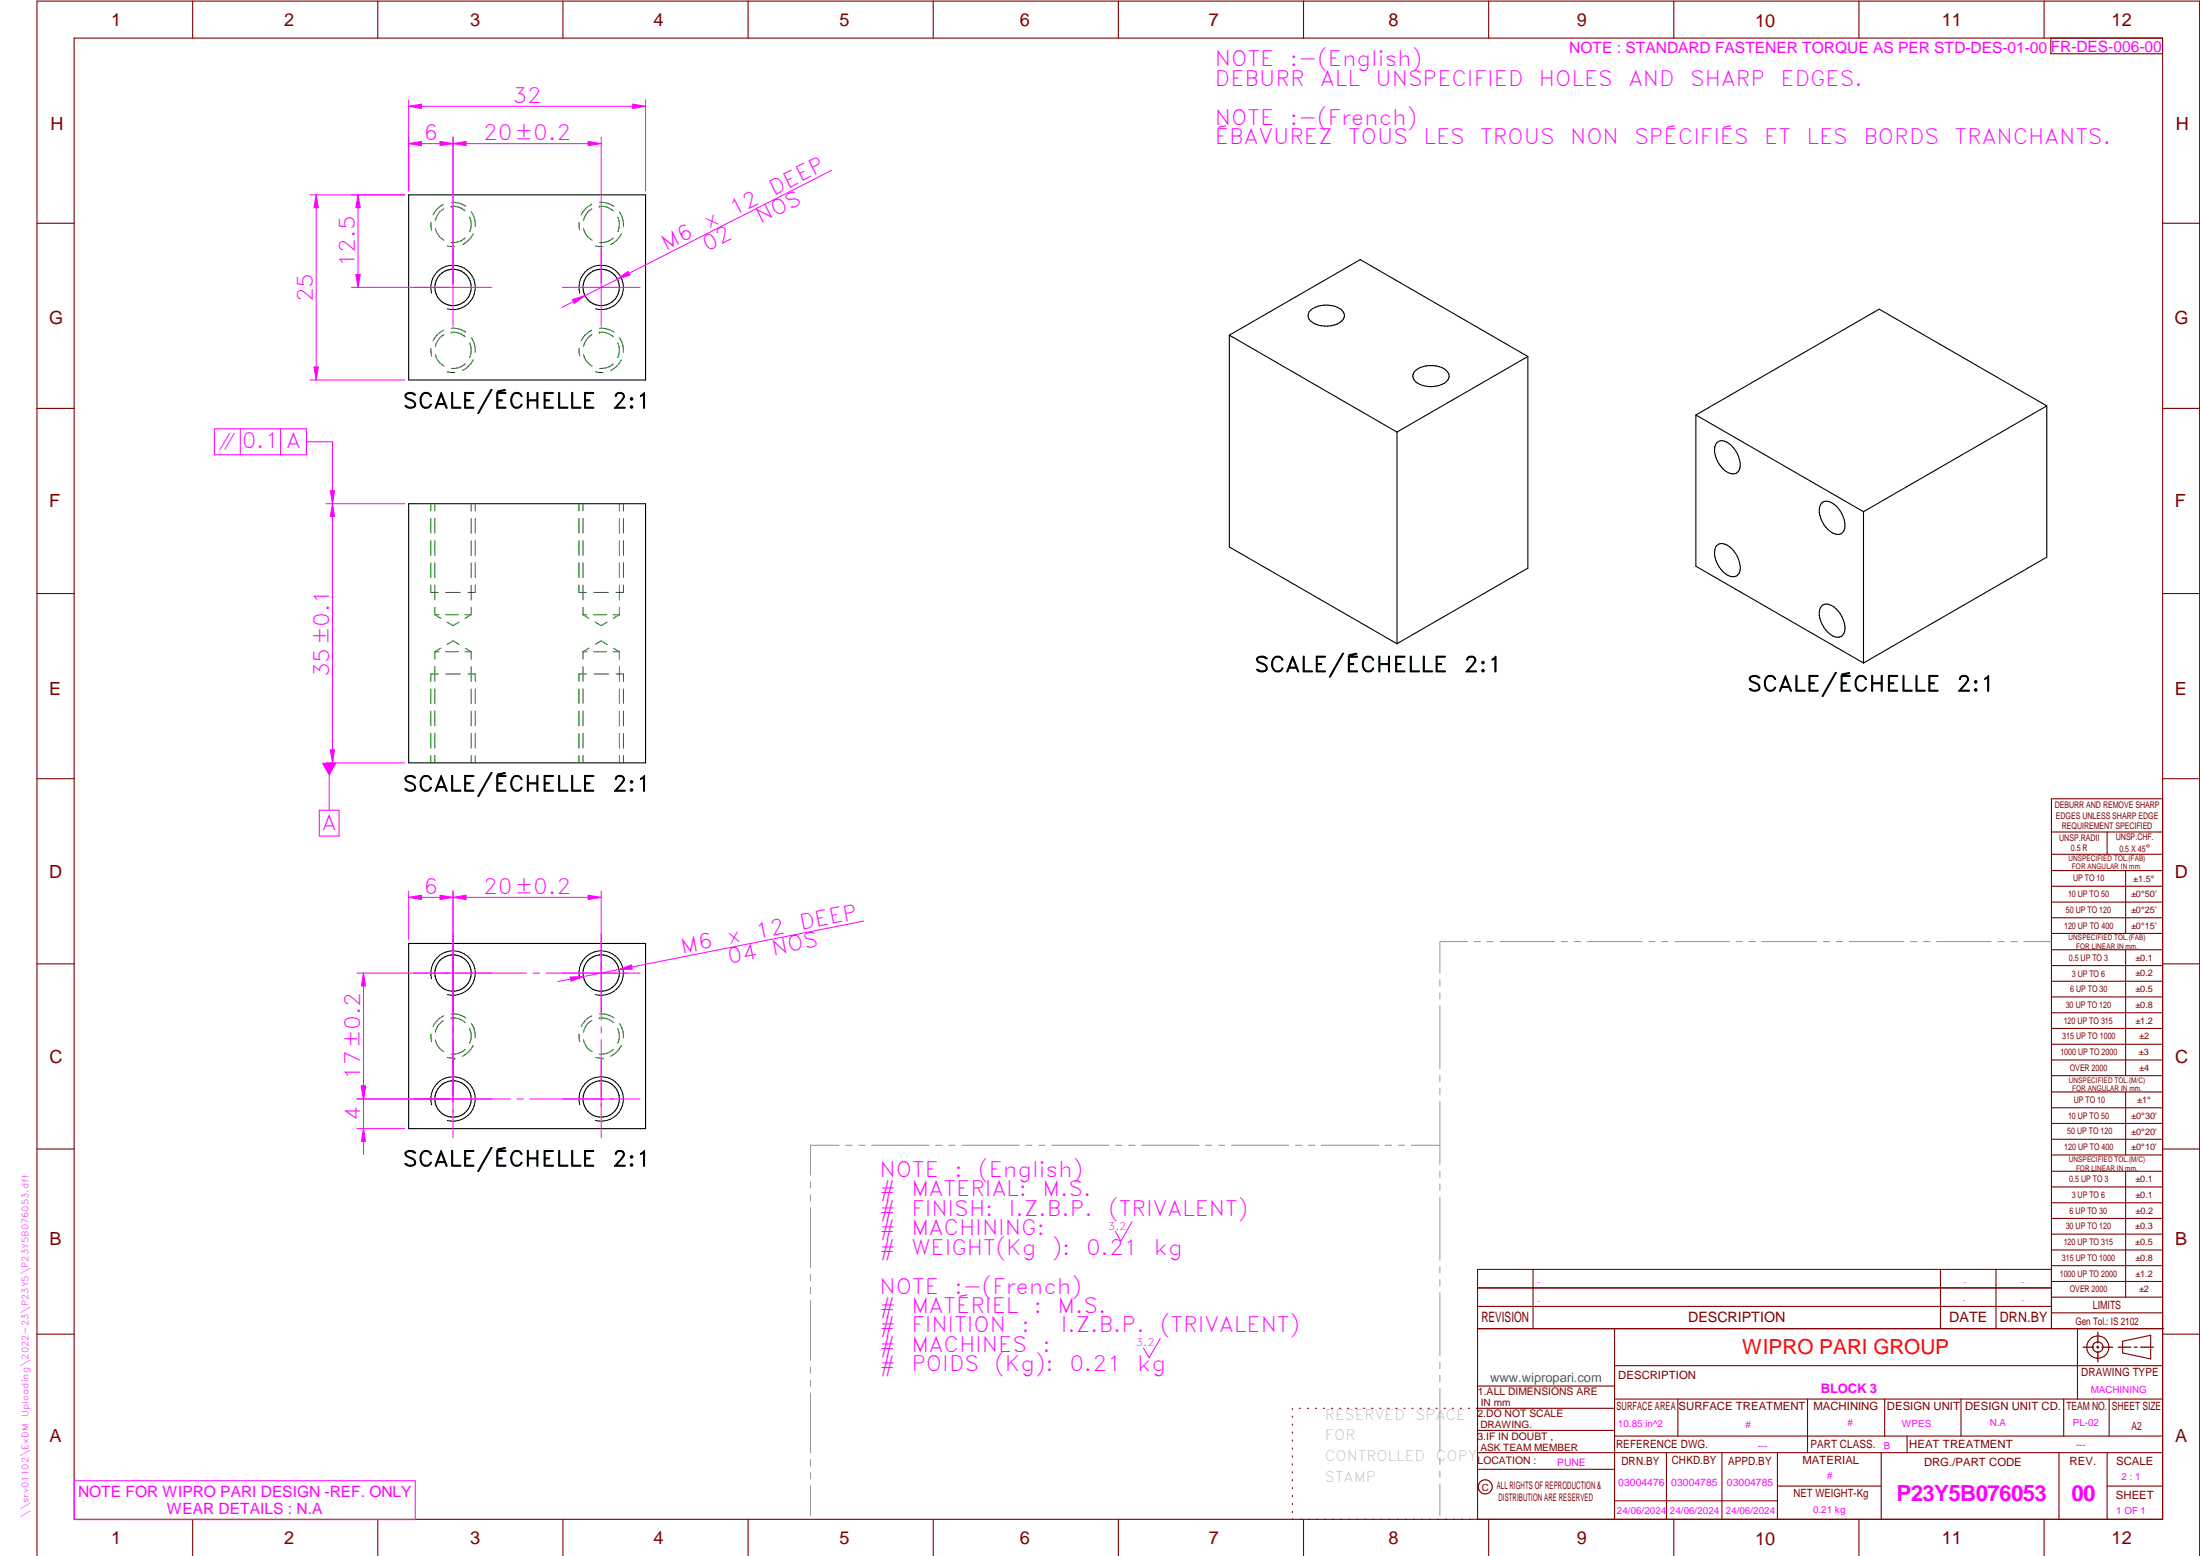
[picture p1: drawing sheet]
<svg xmlns="http://www.w3.org/2000/svg" width="594mm" height="420mm" viewBox="0 0 594 420" stroke-linecap="round" stroke-linejoin="round" font-family="sans-serif">
<g fill="none" stroke="#800000" stroke-width=".3">
<path d="M20 10.3h564v400h-564zM52 .3v10M102 .3v10M152 .3v10M202 .3v10M252 .3v10M302 .3v10M352 .3v10M402 .3v10M452 .3v10M502 .3v10M552 .3v10"/>
<path d="M553.8 10.3v4.2h30.2M10 60.3h10M584 60.3h10M10 110.3h10M584 110.3h10M10 160.3h10M584 160.3h10M10 210.3h10M584 215.7h-30v143.1M584 210.3h10M554 224.7h30M554 230.7h30"/>
<path d="M554 235.1h30M554 239.3h30M569 224.7v6M574 235.1v17M554 243.6h30M554 247.8h30M554 252.1h30M554 256.5h30M574 256.5v33.9M10 260.3h10M554 260.7h30M554 265h30"/>
<path d="M554 269.2h30M554 273.5h30M554 277.7h30M584 260.3h10M554 282h30M554 286.2h30M554 290.4h30M554 294.9h30M554 299.1h30M574 294.9v17M10 310.3h10M554 303.4h30"/>
<path d="M554 307.6h30M554 311.9h30M554 316.3h30M574 316.3v34M584 310.3h10M554 320.5h30M554 324.8h30M554 329h30M554 333.2h30M554 337.5h30M399 358.8h185.2M399 352.8h155"/>
<path d="M399 347.8h155M414 342.8v16M436 358.8v51.5M524 342.8v16M539 342.8v16M554 341.8h30M554 346h30M554 350.3h30M554 354.5h30M554 342.8h-155v67.5M561 358.8v19M10 360.3h10"/>
<path d="M399 374.3h37M436 377.8h148M453.1 377.8v10M488.1 377.8v14.5M508.9 377.8v10M529.5 377.8v10M557.3 377.8v10M569.5 377.8v10M573.2 362.2l7.6-1.6v6.3l-7.6-1.6zM584 368.8h-148M584 360.3h10M349 380.3v.3"/>
<path d="M349 382.4v.3M349 384.6v.3M349 386.7v.3M349 388.8v.3M349 391v.3M349 393.1v.3M349 395.3v.3M349 397.4v.3M349 399.5v.3M350.9 380.3h.2M353.1 380.3h.2M355.2 380.3h.3"/>
<path d="M357.4 380.3h.3M359.6 380.3h.3M361.7 380.3h.3M363.9 380.3h.3M366.1 380.3h.3M368.3 380.3h.2M370.4 380.3h.3M372.6 380.3h.3M374.8 380.3h.3M376.9 380.3h.4M379.1 380.3h.3M381.3 380.3h.3"/>
<path d="M383.4 380.3h.4M385.6 380.3h.3M387.8 380.3h.3M390 380.3h.3M392.2 380.3h.3M394.3 380.3h.3M396.5 380.3h.3M398.7 380.3h37.3M399 396.7h37M399 392.3h185M399 386.2h37M436 387.8h148"/>
<path d="M450 392.3v18M465 392.3v18M480 392.3v18M508 392.3v18M515 387.8v4.5M556 392.3v18M569 392.3v18M52 410.3v9.7M102 410.3v9.7M152 410.3v9.7M202 410.3v9.7M252 410.3v9.7"/>
<path d="M302 410.3v9.7M349 401.7v.3M349 403.8v.4M349 406v.3M349 408.1v.3M352 410.3v9.7M402 410.3v9.7M436 405.3h44M452 410.3v9.7M480 401.3h28M502 410.3v9.7M552 410.3v9.7"/>
<path d="M569 401.3h15M10 420v-419.7h584v419.7"/>
<circle cx="566.5" cy="363.7" r="1.39"/>
<circle cx="566.5" cy="363.8" r="3"/>
<circle cx="401.1" cy="401.5" r="1.9"/>
</g>
<g fill="none" stroke="#f0f" stroke-width=".27">
<path d="M110.4 38.8l3.4-.6v1.1zM110.4 37v14.6M122.3 37v51.1M111.8 77.6h21M151.8 77.6h21M162.3 67.1v21M122.3 252.3v23.1M162.3 252.3v23.2M111.8 262.8h30.4M122.3 277.2v1.7M144 262.8h1.7M147.5 262.8h25.3"/>
<path d="M162.3 277.2v1.7M111.8 296.8h26M122.3 280.7v26.6M139.6 296.8h1.7M162.3 280.8v26.5M172.8 296.8h-29.7M305.7 329.9l-3 5.2-1.5-2.6M313.3 361.4l-3 5.2-1.5-2.6M20.1 399.8h92v10.5h-92z"/>
</g>
<g fill="none" stroke="#949494" stroke-width=".27">
<path d="M396.2 254.3h-7.4v8.5M398.1 254.3h1.6M401.5 254.3h1.8M405 254.3h14.8M421.6 254.3h1.7M425.1 254.3h1.7M428.6 254.3h14.8M445.2 254.3h1.7M448.7 254.3h1.7M452.2 254.3h14.8M468.8 254.3h1.7M472.3 254.3h1.7"/>
<path d="M475.8 254.3h14.8M492.4 254.3h1.7M495.8 254.3h1.8M499.4 254.3h14.7M516 254.3h1.6M519.4 254.3h1.8M522.9 254.3h14.8M539.5 254.3h1.7M543 254.3h1.7M546.5 254.3h7.4M388.8 264.5v1.8M388.8 268.1v1.6"/>
<path d="M388.8 271.6v17M388.8 290.4v1.7M388.8 293.9v1.7M388.8 297.4v17M218.9 319.2v1.6M226.6 309.2h-7.7v8.1M228.4 309.2h1.7M231.9 309.2h1.7M235.4 309.2h15.5M252.7 309.2h1.7M256.2 309.2h1.7M259.7 309.2h15.5"/>
<path d="M277 309.2h1.7M280.5 309.2h1.7M284 309.2h15.5M301.2 309.2h1.8M304.8 309.2h1.7M308.3 309.2h15.5M325.5 309.2h1.7M329.1 309.2h1.6M332.6 309.2h15.4M349.8 309.2h1.7M353.3 309.2h1.7M356.8 309.2h15.5"/>
<path d="M374.1 309.2h1.7M377.6 309.2h1.7M381.1 309.2h7.7M388.8 316.2v1.7M388.8 319.7v1.7M218.9 322.6v1.8M218.9 326.1v16.2M388.8 323.2v17.1M218.9 344.1v1.8M218.9 347.6v1.7M218.9 351.2v16.1M388.8 342.1v1.6"/>
<path d="M388.8 345.6v1.7M388.8 349v17.1M218.9 369.1v1.7M218.9 372.6v1.8M218.9 376.1v16.2M388.8 367.9v1.7M388.8 371.4v1.7M388.8 374.9v17M218.9 394.1v1.8M218.9 397.6v1.7M388.8 393.7v1.7M388.8 397.2v1.7"/>
<path d="M218.9 401.2v8.1M388.8 400.7v8.6"/>
</g>
<path d="M566.5 359.7v3M562.5 363.8h2.9M566.1 363.8h.7M566.5 363.4v.7M566.5 364.9v2.8M567.6 363.8h2.9M572 363.8h3.4M576.3 363.8h.8M578 363.8h3.5" fill="none" stroke="#800000" stroke-width=".34"/>
<g fill="none" stroke="#000" stroke-width=".3">
<path d="M110.4 52.6h63.9v50h-63.9zM332 90.5v57.2l45.2 26.1M332 90.5l45.2 26.2M332 90.5l35.3-20.4 45.3 26.2M353.9 83.7a6.8 6.8 0 0 1 8.8 .5 2.01 2.01 0 0 1-.9 2.9 7 7 0 0 1-8.3-.9 1.89 1.89 0 0 1 .4-2.5zM412.6 96.3v57.1l-35.4 20.4M412.6 96.3l-35.4 20.4M377.2 116.7v57.1M382.2 100.1a6.8 6.8 0 0 1 8.8 .4 2.18 2.18 0 0 1-1.6 3.3 6.8 6.8 0 0 1-7.6-1.2 1.81 1.81 0 0 1 .4-2.5zM458 112.1v40.8l45.2 26.1M458 112.1l45.2 26.1M463.6 119.6a2.36 2.36 0 0 1 3.3 .2 7.4 7.4 0 0 1 3 6.6 2 2 0 0 1-3.3 1.2 7 7 0 0 1-3.4-7.5z"/>
<path d="M552.7 109.6l-45.3-26.1-49.4 28.6M552.7 109.6v40.9l-49.5 28.5M552.7 109.6l-49.5 28.6M110.4 136h63.9v70h-63.9zM491.9 135.9a2.43 2.43 0 0 1 3.3 .2 6.9 6.9 0 0 1 2.7 7.2 2.06 2.06 0 0 1-3 .6 7.5 7.5 0 0 1-3.5-7zM503.2 138.2v40.8M463.6 147.3a2.42 2.42 0 0 1 3.3 .3 6.9 6.9 0 0 1 2.7 7.1 2.23 2.23 0 0 1-3.6 .2 6.9 6.9 0 0 1-2.8-7.1zM491.9 163.7a2.47 2.47 0 0 1 3.3 .2 7.5 7.5 0 0 1 2.9 6.6 2.04 2.04 0 0 1-3.2 1.2 7.5 7.5 0 0 1-3.5-7zM110.4 254.8h63.9v50h-63.9z"/>
<circle cx="122.3" cy="77.6" r="4.9"/>
<circle cx="162.3" cy="77.6" r="4.9"/>
<circle cx="122.3" cy="262.8" r="4.9"/>
<circle cx="162.3" cy="262.7" r="4.9"/>
<circle cx="122.3" cy="296.8" r="4.9"/>
<circle cx="162.3" cy="296.7" r="4.9"/>
</g>
<g fill="none" stroke="#008000" stroke-width=".27">
<path d="M119.8 55.2a5.6 5.6 0 0 0-2.9 2.8M119.8 56.4a4.5 4.5 0 0 0-2.2 3.2M121.8 55.7h.1M121.9 54.7a5.9 5.9 0 0 1 3.9 1M121.9 55.7a4.9 4.9 0 0 1 3.7 1.2M126.8 58.6a4.8 4.8 0 0 1 0 4M127.2 57.2a5.4 5.4 0 0 1 1.1 3.9M159.8 55.2a5.6 5.6 0 0 0-2.9 2.8M159.8 56.4a4.5 4.5 0 0 0-2.2 3.2M161.8 55.7h.1M161.9 54.7a5.9 5.9 0 0 1 3.9 1M161.9 55.7a4.9 4.9 0 0 1 3.7 1.2"/>
<path d="M166.8 58.6a4.8 4.8 0 0 1 0 4M167.3 57.2a6 6 0 0 1 1 3.9M116.4 60.1l.1 2M117.6 61.7a4.6 4.6 0 0 0 2.3 3.2M120.8 66.4l2 .2M125.6 64.3a4.5 4.5 0 0 1-3.7 1.2M127.8 63.2a6 6 0 0 1-2.9 2.8M156.4 60.1l.1 2M157.6 61.7a4.6 4.6 0 0 0 2.3 3.2M160.8 66.4l2 .2M165.6 64.3a4.5 4.5 0 0 1-3.7 1.2M167.8 63.2a6 6 0 0 1-2.9 2.8"/>
<path d="M116.4 94.1l.1 2M117.6 95.7a4.6 4.6 0 0 0 2.3 3.1M119.8 89.2a5.6 5.6 0 0 0-2.9 2.8M119.8 90.4a4.8 4.8 0 0 0-2.2 3.2M121.8 89.7h.1M121.9 88.6a5.9 5.9 0 0 1 3.9 1.1M121.9 89.7a4.9 4.9 0 0 1 3.7 1.2M125.6 98.3a4.5 4.5 0 0 1-3.7 1.2M126.8 92.6a4.8 4.8 0 0 1 0 4M127.2 91.2a5.1 5.1 0 0 1 1.1 3.9M127.8 97.2a5.5 5.5 0 0 1-2.9 2.8M156.4 94.1l.1 2"/>
<path d="M157.6 95.7a4.6 4.6 0 0 0 2.3 3.1M159.8 89.2a5.6 5.6 0 0 0-2.9 2.8M159.8 90.4a4.8 4.8 0 0 0-2.2 3.2M161.8 89.7h.1M161.9 88.6a5.9 5.9 0 0 1 3.9 1.1M161.9 89.7a4.9 4.9 0 0 1 3.7 1.2M165.6 98.3a4.5 4.5 0 0 1-3.7 1.2M166.8 92.6a4.8 4.8 0 0 1 0 4M167.3 91.2a5.7 5.7 0 0 1 1 3.9M167.8 97.2a5.5 5.5 0 0 1-2.9 2.8M120.8 100.4l2 .2M160.8 100.4l2 .2"/>
<path d="M116.3 136v2M116.3 140v3.9M117.4 136v2M117.4 140v3.9M127.2 136v2M128.3 136v2M128.3 140v3.9M156.3 136v2M156.3 140v3.9M157.4 136v2M157.4 140v3.9M167.3 136v2"/>
<path d="M168.4 136v2M168.4 140v3.9M116.3 146v3.9M116.3 152v4M116.3 158v2h2M117.4 146v3.9M117.4 152v4M117.4 158v4M120.3 160h4M127.2 140v4M127.2 146v4M127.2 152v4"/>
<path d="M127.2 158v4M128.3 146v3.9M128.3 152v4M128.3 158v2h-1.9M156.3 158v2h2M156.3 146v3.9M156.3 152v4M157.4 146v3.9M157.4 152v4M157.4 158v4M160.4 160h3.9M167.3 140v4"/>
<path d="M167.3 146v4M167.3 152v4M167.3 158v4M168.4 158v2h-2.1M168.4 146v3.9M168.4 152v4M117.4 164v2M117.4 176v2M117.4 166h1.1M117.4 176h1.1M117.4 166l1.6 1M119.1 175l-1.7 1"/>
<path d="M120.3 166h3.5M120.3 176h3.5M120.7 168l1.6 1 1.6-1M120.7 174l1.6-.9 1.7 .9M125.6 166h1.6M125.6 176h1.6M125.6 175l1.6 1M127.2 164v2M127.2 176v2M127.2 166l-1.6 1M157.4 164v2M157.4 166l1.6 1"/>
<path d="M157.4 166h1.1M157.4 176h1.1M157.4 176v2M159 175l-1.6 1M160.3 166h3.4M160.3 176h3.4M160.7 168l1.6 1 1.7-1M160.7 174l1.6-.9 1.7 .9M165.6 166h1.7M165.6 176h1.7M165.6 175l1.7 1M167.3 164v2"/>
<path d="M167.3 166l-1.7 1M167.3 176v2M116.3 186.1v3.9M116.3 192v4M116.3 198v4M117.4 186v3.9M117.4 192v4M117.4 198v4M117.4 180v3.9M118.4 182h-2.1v2M120.4 182h3.9M126.4 182h1.9v2"/>
<path d="M127.2 186.1v3.9M127.2 192v4M127.2 198v4M127.2 180v4M128.3 186.1v3.9M128.3 192v4M128.3 198v4M156.3 186.1v3.9M156.3 192v4M156.3 198v4M157.4 186v3.9M157.4 192v4"/>
<path d="M157.4 198v4M157.4 180v3.9M158.3 182h-2v2M160.4 182h3.9M166.4 182h2v2M167.3 186.1v3.9M167.3 192v4M167.3 198v4M167.3 180v4M168.4 186.1v3.9M168.4 192v4M168.4 198v4"/>
<path d="M116.3 204v2M117.4 204v2M127.2 204v2M128.3 204v2M156.3 204v2M157.4 204v2M167.3 204v2M168.4 204v2M116.4 279.2l.1 2.1M119.8 274.3a5.5 5.5 0 0 0-2.9 2.9M119.8 275.5a4.5 4.5 0 0 0-2.2 3.2M121.8 274.9h.1"/>
<path d="M121.9 273.8a5.7 5.7 0 0 1 3.9 1.1M121.9 274.9a4.9 4.9 0 0 1 3.7 1.2M126.8 277.7a4.8 4.8 0 0 1 0 4M127.2 276.4a5.4 5.4 0 0 1 1.1 3.9M156.4 279.2l.1 2.1M159.8 274.3a5.5 5.5 0 0 0-2.9 2.9M159.8 275.5a4.5 4.5 0 0 0-2.2 3.2M161.8 274.9h.1M161.9 273.8a5.7 5.7 0 0 1 3.9 1.1M161.9 274.9a4.9 4.9 0 0 1 3.7 1.2M166.8 277.7a4.8 4.8 0 0 1 0 4M167.3 276.4a6 6 0 0 1 1 3.9"/>
<path d="M117.6 280.8a4.6 4.6 0 0 0 2.3 3.2M120.8 285.5l2 .3M122.8 285.8h.1M125.6 283.4a4.7 4.7 0 0 1-3.7 1.2M127.8 282.3a6 6 0 0 1-2.9 2.9M157.6 280.8a4.6 4.6 0 0 0 2.3 3.2M160.8 285.5l2 .2M162.8 285.7h.1M165.6 283.4a4.7 4.7 0 0 1-3.7 1.2M167.8 282.3a6 6 0 0 1-2.9 2.9"/>
</g>
<path d="M116.5 79.2a6 6 0 0 1 5.3-7.6 6 6 0 0 1 6.5 6.5 6 6 0 0 1-7.5 5.3M156.5 79.2a6 6 0 0 1 5.3-7.6 6 6 0 0 1 6.5 6.5 6 6 0 0 1-7.5 5.3M116.5 264.3a6 6 0 0 1 5.4-7.5 6 6 0 0 1 6.4 6.5 6 6 0 0 1-7.5 5.3M156.5 264.3a6 6 0 0 1 5.4-7.5 6 6 0 0 1 6.4 6.5 6 6 0 0 1-7.5 5.3M116.5 298.3a6 6 0 0 1 5.3-7.5 6 6 0 0 1 6.5 6.5 6 6 0 0 1-7.5 5.3M156.5 298.3a6 6 0 0 1 5.3-7.5 6 6 0 0 1 6.5 6.5 6 6 0 0 1-7.5 5.3" fill="none" stroke="#000" stroke-width=".27"/>
<path d="M110.4 38.8l3.4-.6v1.1z" fill="#f0f"/>
<path d="M118.8 38.2l3.5 .6-3.5 .5z" fill="none" stroke="#f0f" stroke-width=".27"/>
<path d="M118.8 38.2l3.5 .6-3.5 .5z" fill="#f0f"/>
<path d="M110.4 38.8h11.9M122.3 37v39.5M122.3 38.8l3.6-.6v1.1zM162.3 37v39.5" fill="none" stroke="#f0f" stroke-width=".27"/>
<path d="M122.3 38.8l3.6-.6v1.1z" fill="#f0f"/>
<path d="M158.8 38.2l3.5 .6-3.5 .5z" fill="none" stroke="#f0f" stroke-width=".27"/>
<path d="M158.8 38.2l3.5 .6-3.5 .5z" fill="#f0f"/>
<path d="M110.4 28.7l3.4-.6v1.2zM110.4 27v24.6M122.3 38.8h40M174.3 27v24.6" fill="none" stroke="#f0f" stroke-width=".27"/>
<path d="M110.4 28.7l3.4-.6v1.2z" fill="#f0f"/>
<path d="M170.9 28.1l3.4 .6-3.4 .6z" fill="none" stroke="#f0f" stroke-width=".27"/>
<path d="M170.9 28.1l3.4 .6-3.4 .6z" fill="#f0f"/>
<path d="M110.4 28.7h63.9M94.9 52.6h14.4M96.7 52.6l.6 3.5h-1.2zM94.9 77.6h26.4" fill="none" stroke="#f0f" stroke-width=".27"/>
<path d="M96.7 52.6l.6 3.5h-1.2z" fill="#f0f"/>
<path d="M96.1 74.1h1.2l-.6 3.5z" fill="none" stroke="#f0f" stroke-width=".27"/>
<path d="M96.1 74.1h1.2l-.6 3.5z" fill="#f0f"/>
<path d="M83.6 52.6h25.7M85.4 52.6l.6 3.5h-1.2zM96.7 52.6v25M83.6 102.6h25.7" fill="none" stroke="#f0f" stroke-width=".27"/>
<path d="M85.4 52.6l.6 3.5h-1.2z" fill="#f0f"/>
<path d="M84.8 99.1h1.2l-.6 3.5z" fill="none" stroke="#f0f" stroke-width=".27"/>
<path d="M84.8 99.1h1.2l-.6 3.5z" fill="#f0f"/>
<path d="M85.4 52.6v50M88 136h21.3M89.8 136l.5 3.5h-1.1zM88 206h21.3" fill="none" stroke="#f0f" stroke-width=".27"/>
<path d="M89.8 136l.5 3.5h-1.1z" fill="#f0f"/>
<path d="M89.2 202.5h1.1l-.5 3.5z" fill="none" stroke="#f0f" stroke-width=".27"/>
<path d="M89.2 202.5h1.1l-.5 3.5z" fill="#f0f"/>
<path d="M89.8 136v70M96.4 296.8h24.9M96.4 304.8h12.9M98.2 304.8l.5 3.4h-1.1z" fill="none" stroke="#f0f" stroke-width=".27"/>
<path d="M98.2 304.8l.5 3.4h-1.1z" fill="#f0f"/>
<path d="M97.6 293.2h1.1l-.5 3.6z" fill="none" stroke="#f0f" stroke-width=".27"/>
<path d="M97.6 293.2h1.1l-.5 3.6z" fill="#f0f"/>
<path d="M96.4 262.8h24.9M96.4 296.8h24.9M97.6 293.2h1.1l-.5 3.6zM98.2 289.7v22" fill="none" stroke="#f0f" stroke-width=".27"/>
<path d="M97.6 293.2h1.1l-.5 3.6z" fill="#f0f"/>
<path d="M98.2 262.8l.5 3.4h-1.1z" fill="none" stroke="#f0f" stroke-width=".27"/>
<path d="M98.2 262.8l.5 3.4h-1.1z" fill="#f0f"/>
<path d="M110.4 240.6v13.1M110.4 242.3l3.4-.6v1.2zM122.3 240.6v55.1M98.2 262.8v34" fill="none" stroke="#f0f" stroke-width=".27"/>
<path d="M110.4 242.3l3.4-.6v1.2z" fill="#f0f"/>
<path d="M118.8 241.7l3.5 .6-3.5 .6z" fill="none" stroke="#f0f" stroke-width=".27"/>
<path d="M118.8 241.7l3.5 .6-3.5 .6z" fill="#f0f"/>
<path d="M110.4 242.3h11.9M122.3 240.6v55.1M122.3 242.3l3.6-.6v1.2zM162.3 240.6v21.1" fill="none" stroke="#f0f" stroke-width=".27"/>
<path d="M122.3 242.3l3.6-.6v1.2z" fill="#f0f"/>
<path d="M158.8 241.7l3.5 .6-3.5 .6z" fill="none" stroke="#f0f" stroke-width=".27"/>
<path d="M158.8 241.7l3.5 .6-3.5 .6z" fill="#f0f"/>
<path d="M122.3 242.3h40M233.2 248.7l-82.5 16.3M154 263.8l3.5-.1-3.3 1.3z" fill="none" stroke="#f0f" stroke-width=".27"/>
<path d="M154 263.8l3.5-.1-3.3 1.3z" fill="#f0f"/>
<path d="M167.2 261.8l3.3-1.2 .2 1.1z" fill="none" stroke="#f0f" stroke-width=".27"/>
<path d="M167.2 261.8l3.3-1.2 .2 1.1z" fill="#f0f"/>
<path d="M224.6 46l-72.9 37M154.6 80.9l3.3-1.1-2.8 2.2z" fill="none" stroke="#f0f" stroke-width=".27"/>
<path d="M154.6 80.9l3.3-1.1-2.8 2.2z" fill="#f0f"/>
<path d="M166.7 75.4l2.9-2.1 .5 1z" fill="none" stroke="#f0f" stroke-width=".27"/>
<path d="M166.7 75.4l2.9-2.1 .5 1z" fill="#f0f"/>
<path d="M88.9 206v12.8" fill="none" stroke="#f0f" stroke-width=".27"/>
<path d="M86.9 206h4l-2 3.5z" fill="#f0f"/>
<path d="M89.8 119.3v16.7M86.2 218.8h5.4v7h-5.4z" fill="none" stroke="#f0f" stroke-width=".27"/>
<path d="M89.2 132.5h1.1l-.5 3.5z" fill="#f0f"/>
<path d="M57.9 115.8h24.9v7h-24.9zM64.9 115.8v7M75.8 115.8v7M82.8 119.3h7M89.2 132.5h1.1l-.5 3.5z" fill="none" stroke="#f0f" stroke-width=".27"/>
<g font-size="6" fill="#f0f">
<text x="512.1" y="405.2">P23Y5B076053</text>
<text x="559.4" y="405.2">00</text>
</g>
<g font-size="5.7" fill="#f0f">
<text x="328.1" y="17.9">NOTE</text>
<text x="348.3" y="17.9">:-(English)</text>
<text x="328.1" y="23.2">DEBURR</text>
<text x="356.5" y="23.2">ALL</text>
<text x="371.4" y="23.2">UNSPECIFIED</text>
<text x="415.6" y="23.2">HOLES</text>
<text x="439.7" y="23.2">AND</text>
<text x="456.4" y="23.2">SHARP</text>
<text x="480.8" y="23.2">EDGES.</text>
<text x="138.4" y="27.9">32</text>
<text x="328.1" y="33.7">NOTE</text>
<text x="348.3" y="33.7">:-(French)</text>
<text x="114.4" y="37.9">6</text>
<text x="130.5" y="37.9">20±0.2</text>
<text x="328.1" y="38.9">ÉBAVUREZ</text>
<text x="364.1" y="38.9">TOUS</text>
<text x="384.4" y="38.9">LES</text>
<text x="399.7" y="38.9">TROUS</text>
<text x="424" y="38.9">NON</text>
<text x="441.3" y="38.9">SPÉCIFIÉS</text>
<text x="476.4" y="38.9">ET</text>
<text x="487.8" y="38.9">LES</text>
<text x="503.2" y="38.9">BORDS</text>
<text x="527.8" y="38.9">TRANCHANTS.</text>
<text x="209" y="52.9" transform="rotate(-27 209 52.9)">DEEP</text>
<text x="198.2" y="58.4" transform="rotate(-27 198.2 58.4)">12</text>
<text x="191.3" y="61.9" transform="rotate(-27 191.3 61.9)">x</text>
<text x="205.4" y="60.6" transform="rotate(-27 205.4 60.6)">NOS</text>
<text x="179.8" y="67.7" transform="rotate(-27 179.8 67.7)">M6</text>
<text x="190.9" y="68" transform="rotate(-27 190.9 68)">02</text>
<text x="95.8" y="72.2" transform="rotate(-90 95.8 72.2)">12.5</text>
<text x="84.5" y="81.6" transform="rotate(-90 84.5 81.6)">25</text>
<text x="65.3" y="121">0.1 A</text>
<text x="88.9" y="182.9" transform="rotate(-90 88.9 182.9)">35±0.1</text>
<text x="86.9" y="224">A</text>
<text x="114.4" y="241.4">6</text>
<text x="130.5" y="241.4">20±0.2</text>
<text x="216.3" y="251.2" transform="rotate(-11 216.3 251.2)">DEEP</text>
<text x="184.2" y="257.5" transform="rotate(-11 184.2 257.5)">M6</text>
<text x="196.8" y="255" transform="rotate(-11 196.8 255)">x</text>
<text x="204.5" y="253.5" transform="rotate(-11 204.5 253.5)">12</text>
<text x="196.9" y="260.4" transform="rotate(-11 196.9 260.4)">04</text>
<text x="208.7" y="258" transform="rotate(-11 208.7 258)">NOS</text>
<text x="97.3" y="291.6" transform="rotate(-90 97.3 291.6)">17±0.2</text>
<text x="97.3" y="302.7" transform="rotate(-90 97.3 302.7)">4</text>
<text x="237.5" y="317.8">NOTE</text>
<text x="257.7" y="317.8">:</text>
<text x="264.1" y="317.8">(English)</text>
<text x="237.5" y="323">#</text>
<text x="246.1" y="323">MATERIAL:</text>
<text x="281.5" y="323">M.S.</text>
<text x="237.5" y="328.3">#</text>
<text x="246.1" y="328.3">FINISH:</text>
<text x="272.4" y="328.3">I.Z.B.P.</text>
<text x="299.3" y="328.3">(TRIVALENT)</text>
<text x="237.5" y="333.5">#</text>
<text x="246.1" y="333.5">MACHINING:</text>
<text x="237.5" y="338.8">#</text>
<text x="246.1" y="338.8">WEIGHT(Kg</text>
<text x="284" y="338.8">):</text>
<text x="293.3" y="338.8">0.21</text>
<text x="311.6" y="338.8">kg</text>
<text x="237.5" y="349.3">NOTE</text>
<text x="257.7" y="349.3">:-(French)</text>
<text x="237.5" y="354.5">#</text>
<text x="237.5" y="359.8">#</text>
<text x="246.1" y="359.8">FINITION</text>
<text x="246.1" y="354.5">MATÉRIEL</text>
<text x="275.8" y="359.8">:</text>
<text x="279.2" y="354.5">:</text>
<text x="285.6" y="354.5">M.S.</text>
<text x="286.4" y="359.8">I.Z.B.P.</text>
<text x="313.3" y="359.8">(TRIVALENT)</text>
<text x="237.5" y="365">#</text>
<text x="246.1" y="365">MACHINES</text>
<text x="281.5" y="365">:</text>
<text x="237.5" y="370.3">#</text>
<text x="246.1" y="370.3">POIDS</text>
<text x="268.5" y="370.3">(Kg):</text>
<text x="288.8" y="370.3">0.21</text>
<text x="307.1" y="370.3">kg</text>
</g>
<g font-size="5.7">
<text x="108.8" y="110.2">SCALE/ÉCHELLE</text>
<text x="165.4" y="110.2">2:1</text>
<text x="338.7" y="181.4">SCALE/ÉCHELLE</text>
<text x="395.3" y="181.4">2:1</text>
<text x="471.8" y="186.6">SCALE/ÉCHELLE</text>
<text x="528.3" y="186.6">2:1</text>
<text x="108.8" y="213.7">SCALE/ÉCHELLE</text>
<text x="165.4" y="213.7">2:1</text>
<text x="108.8" y="314.9">SCALE/ÉCHELLE</text>
<text x="165.4" y="314.9">2:1</text>
</g>
<text font-size="5.6" fill="#f00" x="470.5" y="365.5">WIPRO PARI GROUP</text>
<text font-size="5.4" fill="#f0f" x="59.2" y="121">i</text>
<g font-size="4.9" fill="#800000">
<text x="30" y="6.9">1</text>
<text x="76.7" y="6.9">2</text>
<text x="127" y="6.9">3</text>
<text x="176.5" y="6.9">4</text>
<text x="226.7" y="6.9">5</text>
<text x="275.4" y="6.9">6</text>
<text x="326.4" y="6.9">7</text>
<text x="375" y="6.9">8</text>
<text x="425.8" y="6.9">9</text>
<text x="473.9" y="7.3">10</text>
<text x="524.3" y="6.9">11</text>
<text x="570.2" y="6.9">12</text>
<text x="13.6" y="35.1">H</text>
<text x="587.6" y="35.1">H</text>
<text x="13.2" y="87.5">G</text>
<text x="587.2" y="87.5">G</text>
<text x="13.2" y="137">F</text>
<text x="587.2" y="137">F</text>
<text x="13.2" y="187.6">E</text>
<text x="587.2" y="187.6">E</text>
<text x="13.2" y="237">D</text>
<text x="587.2" y="237">D</text>
<text x="13.4" y="287.1">C</text>
<text x="587.4" y="287.1">C</text>
<text x="13.4" y="336.2">B</text>
<text x="587.4" y="336.2">B</text>
<text x="13.4" y="389.3">A</text>
<text x="587.4" y="389.3">A</text>
<text x="30" y="416.9">1</text>
<text x="76.7" y="416.9">2</text>
<text x="127" y="416.9">3</text>
<text x="176.5" y="416.9">4</text>
<text x="226.7" y="416.9">5</text>
<text x="275.4" y="416.9">6</text>
<text x="326.4" y="416.9">7</text>
<text x="375" y="416.9">8</text>
<text x="425.8" y="416.9">9</text>
<text x="473.9" y="417.3">10</text>
<text x="524.3" y="416.9">11</text>
<text x="570.2" y="416.9">12</text>
</g>
<g font-size="4.2" fill="#f0f">
<text x="423.7" y="14.3">NOTE : STANDARD FASTENER TORQUE AS PER STD-DES-01-00</text>
<text x="553.8" y="14">FR-DES-006-00</text>
<text x="21.1" y="404.3">NOTE FOR WIPRO PARI DESIGN -REF. ONLY</text>
<text x="45.1" y="408.8">WEAR DETAILS : N.A</text>
</g>
<g font-size="3.9" fill="#800000">
<text x="400" y="357.1">REVISION</text>
<text x="455.9" y="357.1">DESCRIPTION</text>
<text x="526.4" y="357.1">DATE</text>
<text x="540" y="357.1">DRN.BY</text>
</g>
<g font-size="3.9" fill="#c0c0c0">
<text x="357.8" y="383.3">RESERVED</text>
<text x="382.3" y="383.3">SPACE</text>
<text x="357.8" y="388.9">FOR</text>
<text x="357.8" y="394.5">CONTROLLED</text>
<text x="387.8" y="394.5">COPY</text>
<text x="357.8" y="400">STAMP</text>
</g>
<text font-size="3.6" fill="#f0f" x="491.7" y="376.1">BLOCK 3</text>
<text font-size="3.5" fill="#00f" x="402.4" y="373.3">www.wipropari.com</text>
<g font-size="3.1" fill="#800000">
<text x="565.1" y="353.5">LIMITS</text>
<text x="562" y="371.7">DRAWING TYPE</text>
<text x="437" y="372.3">DESCRIPTION</text>
<text x="436.5" y="380.8">SURFACE AREA</text>
<text x="453.3" y="380.8">SURFACE TREATMENT</text>
<text x="489.7" y="380.8">MACHINING</text>
<text x="509.5" y="380.8">DESIGN UNIT</text>
<text x="530.6" y="380.8">DESIGN UNIT CD.</text>
<text x="558" y="380.6">TEAM NO.</text>
<text x="570.3" y="380.7">SHEET SIZE</text>
<text x="575.6" y="386.1">A2</text>
<text x="436.4" y="391.1">REFERENCE DWG.</text>
<text x="437.8" y="395.5">DRN.BY</text>
<text x="451.4" y="395.4">CHKD.BY</text>
<text x="466.6" y="395.5">APPD.BY</text>
<text x="486.7" y="395.4">MATERIAL</text>
<text x="488.9" y="390.9">PART CLASS.</text>
<text x="515.6" y="390.9">HEAT TREATMENT</text>
<text x="519.6" y="395.9">DRG./PART CODE</text>
<text x="558.9" y="395.5">REV.</text>
<text x="571.4" y="395.6">SCALE</text>
<text x="484.3" y="404.2">NET WEIGHT-Kg</text>
<text x="571.4" y="404.7">SHEET</text>
</g>
<text font-size="3" fill="#800000" x="579.5" y="230.1">°</text>
<g font-size="2.8" fill="#f0f">
<text x="299.1" y="332.1">3.2</text>
<text x="306.7" y="363.6">3.2</text>
<text x="420.5" y="396">PUNE</text>
<text x="437" y="401.2">03004476</text>
<text x="451.3" y="401.2">03004785</text>
<text x="466.3" y="401.2">03004785</text>
</g>
<g font-size="2.8" fill="#800000">
<text x="560.4" y="357.7">Gen Tol.: IS 2102</text>
<text x="399.1" y="376.6">1.ALL DIMENSIONS ARE</text>
<text x="399" y="382.7">2.DO NOT SCALE</text>
<text x="399" y="388.7">3.IF IN DOUBT ,</text>
<text x="399" y="395.4">LOCATION :</text>
<text x="404.2" y="402">ALL RIGHTS OF REPRODUCTION &amp;</text>
<text x="404.7" y="405.4">DISTRIBUTION ARE RESERVED</text>
</g>
<g font-size="2.7" fill="#f0f">
<text x="564.6" y="376.2">MACHINING</text>
<text x="436.9" y="385.4">10.85 in^2</text>
<text x="471.4" y="385.5">#</text>
<text x="498.9" y="385">#</text>
<text x="513.6" y="385.3">WPES</text>
<text x="537.3" y="385.1">N.A</text>
<text x="559.7" y="385.1">PL-02</text>
<text x="474.6" y="391.2">---</text>
<text x="508.7" y="391.2">B</text>
<text x="560.6" y="391.1">---</text>
<text x="493.4" y="399.5">#</text>
<text x="572.8" y="399.7">2 : 1</text>
<text x="436.6" y="408.7">24/06/2024</text>
<text x="450.9" y="408.8">24/06/2024</text>
<text x="466" y="408.9">24/06/2024</text>
<text x="489.6" y="408.5">0.21 kg</text>
<text x="571.4" y="408.7">1 OF 1</text>
</g>
<g font-size="2.7" fill="#800000">
<text x="399.9" y="379.7">IN mm</text>
<text x="399.7" y="385.7">DRAWING.</text>
<text x="399.7" y="391.8">ASK TEAM MEMBER</text>
<text x="400.1" y="402.5">C</text>
</g>
<g font-size="2.5" fill="#800000">
<text x="554.9" y="218.3">DEBURR AND REMOVE SHARP</text>
<text x="555.2" y="221">EDGES UNLESS SHARP EDGE</text>
<text x="556.1" y="227.1">UNSP.RADII</text>
<text x="556.8" y="223.8">REQUIREMENT SPECIFIED</text>
<text x="571.4" y="226.9">UNSP.CHF.</text>
<text x="559.2" y="229.9">0.5 R</text>
<text x="572.3" y="230.1">0.5 X 45</text>
<text x="559.8" y="238">UP TO 10</text>
<text x="576.1" y="238.1">±1.5°</text>
<text x="558.5" y="242.2">10 UP TO 50</text>
<text x="575.5" y="242.3">±0°50'</text>
<text x="557.4" y="250.7">120 UP TO 400</text>
<text x="557.9" y="246.5">50 UP TO 120</text>
<text x="575.5" y="250.7">±0°15'</text>
<text x="575.5" y="246.5">±0°25'</text>
<text x="558.7" y="259.4">0.5 UP TO 3</text>
<text x="559.5" y="263.7">3 UP TO 6</text>
<text x="576.6" y="263.6">±0.2</text>
<text x="576.6" y="259.4">±0.1</text>
<text x="559" y="267.9">6 UP TO 30</text>
<text x="576.6" y="267.9">±0.5</text>
<text x="557.8" y="272.2">30 UP TO 120</text>
<text x="576.6" y="272.2">±0.8</text>
<text x="556.9" y="280.7">315 UP TO 1000</text>
<text x="557.3" y="276.4">120 UP TO 315</text>
<text x="576.6" y="276.4">±1.2</text>
<text x="577.7" y="280.7">±2</text>
<text x="556.4" y="284.9">1000 UP TO 2000</text>
<text x="577.6" y="284.9">±3</text>
<text x="558.9" y="289.2">OVER 2000</text>
<text x="577.7" y="289.3">±4</text>
<text x="560" y="297.9">UP TO 10</text>
<text x="577.1" y="297.9">±1°</text>
<text x="558.5" y="302.1">10 UP TO 50</text>
<text x="575.5" y="302.1">±0°30'</text>
<text x="557.4" y="310.6">120 UP TO 400</text>
<text x="558.2" y="306.3">50 UP TO 120</text>
<text x="575.5" y="310.6">±0°10'</text>
<text x="575.5" y="306.4">±0°20'</text>
<text x="558.8" y="319.2">0.5 UP TO 3</text>
<text x="559.4" y="323.4">3 UP TO 6</text>
<text x="576.6" y="319.2">±0.1</text>
<text x="576.6" y="323.5">±0.1</text>
<text x="558.9" y="327.7">6 UP TO 30</text>
<text x="576.7" y="327.7">±0.2</text>
<text x="557.8" y="332">30 UP TO 120</text>
<text x="576.6" y="332">±0.3</text>
<text x="556.8" y="340.5">315 UP TO 1000</text>
<text x="557.3" y="336.3">120 UP TO 315</text>
<text x="576.6" y="336.3">±0.5</text>
<text x="576.6" y="340.5">±0.8</text>
<text x="556.2" y="344.7">1000 UP TO 2000</text>
<text x="576.6" y="344.7">±1.2</text>
<text x="558.9" y="349">OVER 2000</text>
<text x="577.6" y="349">±2</text>
</g>
<g font-size="2.5" fill="#f0f">
<text x="415.2" y="346.4">.</text>
<text x="530.3" y="346.5">.</text>
<text x="545.9" y="346.4">.</text>
<text x="415.2" y="351.5">.</text>
<text x="530" y="351.3">.</text>
<text x="545.9" y="351.4">.</text>
</g>
<g font-size="2.4" fill="#f0f">
<text x="7.7" y="382.7" transform="rotate(-90 7.7 382.7)">Uploading\2022-23\P23Y5\P23Y5B076053.dft</text>
<text x="7.7" y="409.8" transform="rotate(-90 7.7 409.8)">\\srv01102\ExDM</text>
</g>
<g font-size="2.1" fill="#800000">
<text x="558.5" y="232.4">UNSPECIFIED TOL.(FAB)</text>
<text x="559.5" y="234.7">FOR ANGULAR IN mm.</text>
<text x="558.6" y="253.9">UNSPECIFIED TOL.(FAB)</text>
<text x="560.7" y="256.3">FOR LINEAR IN mm.</text>
<text x="558.7" y="292.3">UNSPECIFIED TOL.(M/C)</text>
<text x="559.6" y="294.7">FOR ANGULAR IN mm.</text>
<text x="558.7" y="313.7">UNSPECIFIED TOL.(M/C)</text>
<text x="560.6" y="316.1">FOR LINEAR IN mm.</text>
</g>
</svg>
